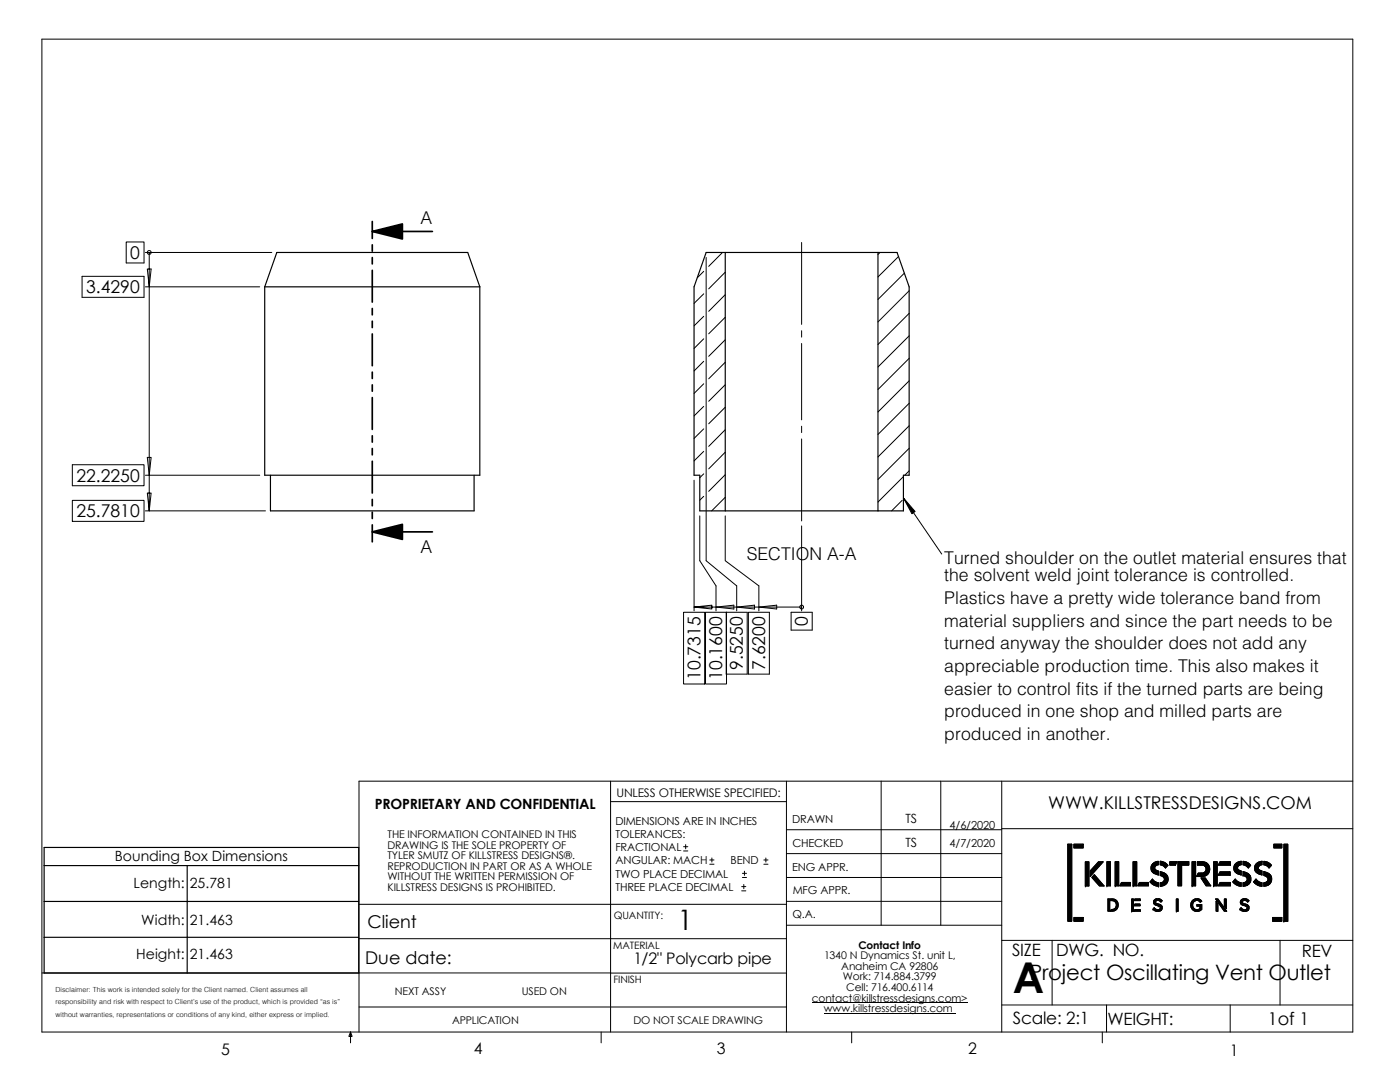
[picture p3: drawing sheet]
<svg xmlns="http://www.w3.org/2000/svg" width="279mm" height="216mm" viewBox="0 0 279 216" stroke-linecap="round" stroke-linejoin="round" font-family="sans-serif">
<g fill="none" stroke="#000" stroke-width=".2">
<path d="M8.4 7.8h261.6v198.1h-261.6zM16.4 55.1h12.3v4.2h-12.3zM25.2 48.3h3.5v4.2h-3.5zM29 57.2h22.8M29 50.4h25.3M29.8 50.4h.1M29.8 50.4v6.8l-.4-3.5h.8l-.4 3.5v37.6M140.4 54.1l-1.2 1.3M140.4 58.6l-1.9 1.9M140.9 51.4v60.5l6.1 5v5M144.2 50.4l-2.8 2.7M144.7 54.3l-3.3 3.3"/>
<path d="M144.7 58.8l-3.3 3.3M160 48.4v16.3M175.6 50.4l-.4 .4M179.3 51.2l-4.1 4.1M180.5 54.5l-5.3 5.3M181.4 58l-6.2 6.2M140.4 67.6l-1.9 1.9M140.4 72.1l-1.9 1.9M140.4 76.6l-1.9 1.9M140.4 63.1l-1.9 1.9M144.7 63.3l-3.3 3.3M144.7 67.8l-3.3 3.3"/>
<path d="M144.7 72.3l-3.3 3.3M144.7 76.8l-3.3 3.3M160 66v1.3M160 68.5v15.3M181.4 62.5l-6.2 6.2M181.4 67l-6.2 6.2M181.4 71.5l-6.2 6.2M181.4 76l-6.2 6.2M14.4 92.7h14.3v4.2h-14.3zM14.4 99.8h14.3v4.2h-14.3zM29 94.8h22.8M29.4 91.3h.8l-.4 3.5z"/>
<path d="M29.8 94.8v7.1l-.4-3.5h.8l-.4 3.5M138.5 95.8v26.1M140.4 81.1l-1.9 1.9M140.4 85.6l-1.9 1.9M140.4 90.1l-1.9 1.9M140.4 94.6l-.7 .7M140.4 99l-.7 .8M144.7 81.3l-3.3 3.3M144.7 99.2l-2.7 2.7M144.7 85.7l-3.3 3.4M144.7 90.2l-3.3 3.4M144.7 94.7l-3.3 3.3"/>
<path d="M160 85v1.3M160 87.6v16.3M180 99.8l-2.1 2.1M180.3 99.4l7.6 11.2M180.3 95.1l-5.1 5.1M181.4 80.5l-6.2 6.2M181.4 85l-6.2 6.2M181.4 89.5l-6.2 6.2M181.4 94l-.8 .8M29 101.9h24M139.7 102.9v9l3.2 5v5M144.7 102.9v9l6.7 5v5"/>
<path d="M160 104.9v17M136.4 122.2h4.2v14.3h-4.2zM138.5 121.1l3.6 .4v-.7l-3.6 .3h4.4M142.9 121.1h17.1M142.9 121.1l3.6-.3v.7zM145 122.2v14.3h-4.2v-14.3h8.3v12.3h-4.2v-12.3M147 121.1l3.6-.3v.7zM149.4 122.2h4.1v12.3h-4.1zM151.4 121.1l3.6-.3v.7zM157.9 122.2h4.2v3.5h-4.2zM160 121.1h.1M121.9 155.9v50"/>
<path d="M121.9 160h35.1M157 155.9v50M175.9 155.9v28.7M187.7 155.9v28.7M199.9 155.9v50M270 155.9h-198.4v50M136.4 169.8h.9M136.4 169h.9M136.8 168.5v.9M141.6 172.4h.9M141.6 171.6h.9M142.1 171.2v.8"/>
<path d="M148 177.8h.8M148 176.9h.8M148.2 175.1h.8M148.2 174.3h.8M148.4 176.5v.8M148.6 173.8v.9M152.4 172.4h.9M152.4 171.6h.9M152.8 171.2v.8M157 175.1h42.9M157 179.9h42.9M157 170.3h42.9"/>
<path d="M157 165.6h42.9M199.9 165.4h70.1M213.1 168.4h.8v15.4h-.8zM214.3 168.4h1.9v.8h-1.9zM216.6 172h.7v4.8h-.7zM218.4 174.5l1.9 2.3h-.9l-1.5-1.7zM219.2 172h1l-2.6 2.9v-1.1zM220.9 171.9h.7v4.9h-.7zM221.1 179.4h1.3l.5 .4 .3 .9-.2 .5-.3 .4-.4 .2h-.7l.2-.3 .5-.1 .3-.3 .2-.7-.4-.6-.9-.1v2.1h-.4zM222.5 171.9h.8v4.9h-.8zM223.8 176.1h1.8v.7h-2.1zM225.8 179.4h.4v2.4h-.4z"/>
<path d="M226.1 171.9h.8v4.9h-.8zM226.5 179.4h1.1v.3h-1.3zM227.4 176.1h1.8v.7h-2.1zM230 175.4l.5 .5 .7 .2v.7l-1-.2-.7-.6zM230.1 172.3l.5-.3 .6-.1v.7l-.5 .1-.3 .6 .2 .2 .6 .3v.8l-.9-.4-.5-.5-.1-.8zM230.3 179.6l.7-.3v.4l-.4 .2v.2l.4 .2v.4l-.7-.3-.1-.5zM231.1 179.3l.5 .2 .3 .2-.2 .3-.6-.3zM231.2 176.8h.1M231.5 173.9l1.1 .5 .4 .3 .1 .6v.5l-.3 .5-.5 .4-.6 .1h-.2v-.7l.6-.1 .3-.6-.2-.4-.7-.3zM231.5 171.9l1 .2 .6 .6-.5 .5-.5-.5-.6-.1zM231.5 176.1h.1M233.4 171.9h1.5l-.3 .7h-1.2z"/>
<path d="M234.8 179.4h.3v2.4h-.3zM235.1 171.9h2.2v.7h-1.5v4.2h-.7zM237.9 171.9h.7v4.9h-.7zM238 179.7l.8-.4v.4l-.6 .3-.2 .4 .2 .7 .6 .4v.4l-.7-.2-.4-.6v-.8zM238.9 179.3l.6 .2 .3 .3-.3 .2-.2-.2-.4-.1zM239 171.9h.1M239 171.9l1.5 .1 .7 .6 .2 1.1-.2 .6-.5 .4-.6 .2h-1.3l.3-.7 1.2-.1 .2-.2 .2-.4-.1-.4-.3-.4-1.3-.1zM239.7 175.2h.8l1.1 1.6h-.9zM242.2 171.9h.7v4.9h-.7zM242.6 179.4h.5l1.7 2.4h-.5zM242.7 179.9l.4 .5v1.4h-.4zM243.5 171.9h2.1v.7h-2.5z"/>
<path d="M243.5 176.1h2.1v.7h-2.5zM243.5 173.9h2v.7h-2.4zM244.3 179.4h.4v1.9l-.4-.5zM246.5 175.4h.1M246.5 175.4l.6 .5 .6 .2v.7l-.8-.1-.8-.6-.1-.1zM246.5 172.4l.6-.4 .6-.1v.7l-.5 .1-.2 .4 .1 .4 .6 .3v.8l-.8-.3-.5-.5-.2-.8zM247.7 179.6l.6-.3v.4l-.4 .2v.2l.4 .2v.4l-.7-.4-.1-.3zM248.1 171.9l.8 .2 .7 .6-.5 .5-.5-.5-.5-.1zM248.1 174.7h.1M248.1 173.9l1.1 .5 .4 .8v.6l-.3 .5-.5 .4-.7 .1v-.7l.7-.2 .1-.6-.2-.3-.6-.3zM248.3 179.3h.1M248.5 179.3l.4 .1 .4 .3-.3 .3-.5-.3z"/>
<path d="M250.7 175.4h.1M250.7 175.4l.5 .5 .7 .2v.7l-.9-.1-.7-.6-.1-.1zM250.7 172.4l.5-.4 .7-.1v.7l-.5 .1-.3 .4 .2 .5 .6 .2v.8l-.9-.3-.5-.5-.1-.8zM251.9 171.9h.1M252.2 173.9l1.1 .5 .5 .8-.1 .6-.2 .5-.6 .4-.6 .1-.1-.7 .7-.2 .1-.6-.2-.3-.6-.3zM252.2 171.9l1 .2 .5 .6-.4 .5-.5-.5-.6-.1zM252.2 176.1h.1M254.2 168.4h1.6v.8h-1.6zM256.2 168.4h.8v15.4h-.8zM8.4 194.1h113.5M71.6 187.3h85.4M71.6 180.4h85.4"/>
<path d="M121.9 194.2h35.1M157 184.6h42.9M199.9 187.6h70.1M210 187.6v12.9M214.3 183.1h1.9v.7h-1.9zM226.5 181.5h1.1v.3h-1.3zM226.5 180.4h1v.3h-1.2zM230.1 181.4h.1M230.3 181.1l.7 .4v.4l-.8-.4-.1-.1zM231.1 180.8h.1M231.1 180.4l.6 .2 .2 .4-.1 .6-.6 .3-.1-.4 .4-.2 .1-.3-.5-.2zM238.8 180.5h1v.9l-.5 .4-.4 .1v-.4l.6-.2v-.5h-.7z"/>
<path d="M239.8 181.4v.1M247.4 181.4h.1M247.7 181.1l.6 .4v.4l-.4-.1-.4-.3zM248.5 180.4l.5 .2 .3 .4-.1 .6-.6 .3h-.1v-.4l.4-.2v-.3l-.4-.2zM254 183.1h1.8v.7h-1.8zM255.5 187.6v12.9M70 205.9l.3 .9h-.7zM70 205.9v2.2M71.6 200.9h85.4M120 205.9v2.2M162 200.1h31.1M164.4 202.2h26.3"/>
<path d="M170 205.9v2.2M199.9 200.5h70.1M220 205.9v2.2M220.8 200.5v5.4M245.5 200.5v5.4"/>
<circle cx="29.8" cy="50.4" r=".39"/>
<circle cx="160" cy="121.1" r=".38"/>
</g>
<g fill="#000" stroke="#000" stroke-width=".2">
<path d="M180.3 99.4l2.3 2.7-.6 .4z" fill-rule="evenodd"/>
<path d="M214.3 168.4h1.9v.8h-1.9z" fill-rule="evenodd"/>
<path d="M216.6 172v4.8h.7v-4.8z" fill-rule="evenodd"/>
<path d="M219.2 172h1l-2.6 2.9v-1.1z" fill-rule="evenodd"/>
<path d="M218.4 174.5l1.9 2.3h-.9l-1.5-1.7z" fill-rule="evenodd"/>
<path d="M220.9 171.9v4.9h.7v-4.9z" fill-rule="evenodd"/>
<path d="M221.1 179.4l1.4 .1 .3 .2 .3 .6v.6l-.2 .5-.6 .4h-.7l.2-.3 .5-.1 .4-.3 .1-.7-.2-.4a1.1 1.1 0 0 0-1.1-.3v2.1h-.4z" fill-rule="evenodd"/>
<path d="M222.5 171.9v4.9h.8v-4.9z" fill-rule="evenodd"/>
<path d="M223.8 176.1h1.8v.7h-2.1z" fill-rule="evenodd"/>
<path d="M225.8 179.4v2.4h.4v-2.4z" fill-rule="evenodd"/>
<path d="M226.1 171.9v4.9h.8v-4.9z" fill-rule="evenodd"/>
<path d="M226.5 179.4h1.1v.3h-1.3z" fill-rule="evenodd"/>
<path d="M227.4 176.1h1.8v.7h-2.1z" fill-rule="evenodd"/>
<path d="M230.1 172.3l.5-.3 .6-.1v.7l-.5 .2-.3 .4 .2 .3 .6 .3v.8l-1-.4-.4-.5-.1-.8z" fill-rule="evenodd"/>
<path d="M230 175.4l.5 .5 .7 .2v.7a2.2 2.2 0 0 1-1.7-.8z" fill-rule="evenodd"/>
<path d="M231.5 173.9l1 .4a1.25 1.25 0 0 1 .6 1l-.1 .7-.3 .4-1.2 .4v-.7l.6-.1 .3-.5-.2-.5-.7-.3z" fill-rule="evenodd"/>
<path d="M231.1 179.3l.5 .2 .3 .2-.2 .3-.6-.3z" fill-rule="evenodd"/>
<path d="M231.5 171.9l1 .3a.49 .49 0 0 1 .5 .5 .49 .49 0 0 1-.5 .4l-.4-.4-.6-.1z" fill-rule="evenodd"/>
<path d="M233.4 171.9h1.5l-.3 .7h-1.2z" fill-rule="evenodd"/>
<path d="M234.8 179.4v2.4h.3v-2.4z" fill-rule="evenodd"/>
<path d="M235.1 171.9h2.2v.7h-1.5v4.2h-.7z" fill-rule="evenodd"/>
<path d="M237.9 171.9v4.9h.7v-4.9z" fill-rule="evenodd"/>
<path d="M239 171.9l1.4 .1 .5 .2 .4 .5 .1 .6v.6l-.7 .8-.6 .2h-1.3l.3-.7 1.2-.1 .3-.2 .1-.4-.1-.5-.4-.3-1.2-.1z" fill-rule="evenodd"/>
<path d="M238.9 179.3l.6 .2 .3 .3-.3 .2-.6-.3z" fill-rule="evenodd"/>
<path d="M239.7 175.2h.8l1.1 1.6h-.9z" fill-rule="evenodd"/>
<path d="M242.2 171.9v4.9h.7v-4.9z" fill-rule="evenodd"/>
<path d="M243.5 171.9h2.1v.7h-2.5z" fill-rule="evenodd"/>
<path d="M243.5 176.1h2.1v.7h-2.5z" fill-rule="evenodd"/>
<path d="M243.5 173.9h2v.7h-2.4z" fill-rule="evenodd"/>
<path d="M246.7 172.3l1-.4v.7l-.5 .1-.2 .4 .1 .4 .6 .3v.8l-.8-.3-.5-.4a1.27 1.27 0 0 1 0-1.3z" fill-rule="evenodd"/>
<path d="M246.5 175.4l.6 .5 .6 .2-.1 .7a2.21 2.21 0 0 1-1.5-.8z" fill-rule="evenodd"/>
<path d="M248.1 173.9l1.2 .6 .3 .5v.4l-.1 .6-.3 .4-.5 .3-.6 .1v-.7l.6-.1 .2-.4-.1-.5-.3-.3a.44 .44 0 0 1-.4-.6z" fill-rule="evenodd"/>
<path d="M248.5 179.3l.5 .2 .3 .2-.3 .3-.5-.3z" fill-rule="evenodd"/>
<path d="M248.1 171.9l.9 .2 .6 .6-.5 .5-.3-.4-.7-.2z" fill-rule="evenodd"/>
<path d="M250.7 172.3l.5-.3 .7-.1v.7l-.5 .1-.3 .4 .2 .4 .6 .3v.8l-.9-.3-.5-.5-.1-.8z" fill-rule="evenodd"/>
<path d="M250.7 175.4l.5 .5 .7 .2-.1 .7a2.21 2.21 0 0 1-1.6-.8z" fill-rule="evenodd"/>
<path d="M252.2 173.9l1.1 .5 .5 .8v.5l-.3 .6-.5 .4-.7 .1-.1-.7 .7-.2 .1-.6-.2-.3-.6-.3z" fill-rule="evenodd"/>
<path d="M252.2 171.9l1 .2 .5 .6-.4 .5-.4-.4-.7-.2z" fill-rule="evenodd"/>
<path d="M254.2 168.4h1.6v.8h-1.6z" fill-rule="evenodd"/>
<path d="M256.2 168.4v15.4h.8v-15.4z" fill-rule="evenodd"/>
<path d="M213.1 168.4v15.4h.8v-15.4z" fill-rule="evenodd"/>
<path d="M214.3 183.1h1.9v.7h-1.9z" fill-rule="evenodd"/>
<path d="M226.5 181.5h1.1v.3h-1.3z" fill-rule="evenodd"/>
<path d="M226.5 180.4h1v.3h-1.2z" fill-rule="evenodd"/>
<path d="M230.5 179.5l.5-.2v.4l-.4 .2v.2l.4 .2v.4l-.6-.2-.2-.3v-.4z" fill-rule="evenodd"/>
<path d="M230.3 181.1l.7 .4v.4l-.6-.2-.3-.3z" fill-rule="evenodd"/>
<path d="M231.1 180.4l.5 .2 .3 .4v.5l-.7 .4-.1-.4 .4-.2 .1-.3-.5-.2z" fill-rule="evenodd"/>
<path d="M238 179.7l.8-.4v.4l-.6 .3-.2 .5 .1 .6 .7 .4v.4l-.8-.4-.3-.5v-.8z" fill-rule="evenodd"/>
<path d="M238.8 180.5h1v.9l-.3 .3-.6 .2v-.4l.5-.2 .1-.2v-.3h-.7z" fill-rule="evenodd"/>
<path d="M242.7 179.9l.4 .5v1.4h-.4z" fill-rule="evenodd"/>
<path d="M242.6 179.4h.5l1.7 2.4h-.5z" fill-rule="evenodd"/>
<path d="M244.3 179.4h.4v1.9l-.4-.5z" fill-rule="evenodd"/>
<path d="M247.7 179.6l.6-.3v.4l-.4 .2v.2l.4 .2v.4l-.7-.4-.1-.3z" fill-rule="evenodd"/>
<path d="M247.7 181.1l.6 .4v.4l-.4-.1-.4-.3z" fill-rule="evenodd"/>
<path d="M248.5 180.4l.5 .2 .3 .4-.1 .6-.6 .3h-.1v-.4l.3-.1 .1-.3-.4-.3z" fill-rule="evenodd"/>
<path d="M254 183.1h1.8v.7h-1.8z" fill-rule="evenodd"/>
</g>
<g fill="none" stroke="#000" stroke-width=".23">
<path d="M52.8 57.2h43M52.8 57.2l2.4-6.8h38.1l2.5 6.8M52.8 57.2v37.6h43v-37.6M144.7 50.4h-3.8l-2.4 6.8v37.6h1.2v7.1h5M175.2 50.4h-30.5v51.5M175.2 50.4h3.8l2.4 6.8v37.6h-1.1v7.1h-5.1M175.2 50.4v51.5M54 94.8v7.1h40.6v-7.1M144.7 101.9h30.5M8.8 169.1h62.8v25.1h-62.8zM8.8 179.9h62.8M8.8 172.7h62.8"/>
<path d="M37.4 172.7v21.5M8.8 187h62.8"/>
</g>
<path d="M74.3 46.2l6-1.5v3zM74.3 106.1l6-1.5v3z" fill="#000" stroke="#000" stroke-width=".34"/>
<g fill="none" stroke="#000" stroke-width=".34">
<path d="M74.3 44.2v3.4M74.3 48.9v1.2M74.3 51.4v1.3M74.3 53.9v6.4M74.3 46.2h12M74.3 61.6v1.2M74.3 64.1v1.3M74.3 66.6v6.4M74.3 74.3v1.2M74.3 76.8v1.3M74.3 79.3v6.4M74.3 87v1.2"/>
<path d="M74.3 89.5v1.3M74.3 92v6.4M74.3 99.7v1.2M74.3 102.2v1.3M74.3 104.7v3.4M74.3 106.1h12"/>
</g>
<text font-size="8.5" x="202.2" y="198.2">A</text>
<text font-size="5.6" x="135.2" y="185.5">1</text>
<text font-size="4.2" x="205.5" y="195.6">Project Oscillating Vent Outlet</text>
<g font-size="3.5">
<text x="83.9" y="44.8">A</text>
<text x="26" y="51.7">0</text>
<text x="17.2" y="58.5">3.4290</text>
<text x="15.2" y="96.1">22.2250</text>
<text x="15.2" y="103.3">25.7810</text>
<text x="83.9" y="110.3">A</text>
<text x="149" y="111.7">SECTION A-A</text>
<text x="188.4" y="112.5">Turned shoulder on the outlet material ensures that</text>
<text x="188.4" y="116">the solvent weld joint tolerance is controlled.</text>
<text x="161.2" y="124.9" transform="rotate(-90 161.2 124.9)">0</text>
<text x="188.4" y="120.5">Plastics have a pretty wide tolerance band from</text>
<text x="188.4" y="125">material suppliers and since the part needs to be</text>
<text x="188.4" y="129.6">turned anyway the shoulder does not add any</text>
<text x="139.8" y="135.7" transform="rotate(-90 139.8 135.7)">10.7315</text>
<text x="144.1" y="135.7" transform="rotate(-90 144.1 135.7)">10.1600</text>
<text x="148.3" y="133.7" transform="rotate(-90 148.3 133.7)">9.5250</text>
<text x="152.7" y="133.7" transform="rotate(-90 152.7 133.7)">7.6200</text>
<text x="188.4" y="134.1">appreciable production time. This also makes it</text>
<text x="188.4" y="138.6">easier to control fits if the turned parts are being</text>
<text x="188.4" y="143.2">produced in one shop and milled parts are</text>
<text x="188.4" y="147.7">produced in another.</text>
<text x="209.2" y="161.5">WWW.KILLSTRESSDESIGNS.COM</text>
<text x="73.3" y="185.1">Client</text>
<text x="72.9" y="192.3">Due date:</text>
<text x="253" y="204.5">1of 1</text>
</g>
<g font-size="3.4">
<text x="202" y="190.8">SIZE</text>
<text x="210.8" y="190.8">DWG. NO.</text>
<text x="259.8" y="190.9">REV</text>
<text x="202.1" y="204.4">Scale: 2:1</text>
<text x="221" y="204.5">WEIGHT:</text>
</g>
<g font-size="3.2">
<text x="126.4" y="192.4">1/2&quot; Polycarb pipe</text>
<text x="44.2" y="210.4">5</text>
<text x="94.6" y="210.3">4</text>
<text x="143" y="210.4">3</text>
<text x="193.2" y="210.4">2</text>
<text x="245.4" y="210.7">1</text>
</g>
<g font-size="2.8">
<text x="74.8" y="161.5">PROPRIETARY AND CONFIDENTIAL</text>
<text x="22.9" y="171.7">Bounding Box Dimensions</text>
<text x="26.6" y="177.1">Length: 25.781</text>
<text x="28.2" y="184.5">Width: 21.463</text>
<text x="27.2" y="191.4">Height: 21.463</text>
</g>
<g font-size="2.5">
<text x="180.7" y="164.2">TS</text>
<text x="180.7" y="169.1">TS</text>
</g>
<text font-size="2.4" x="123" y="158.9">UNLESS OTHERWISE SPECIFIED:</text>
<g font-size="2.2">
<text x="122.8" y="164.5">DIMENSIONS ARE IN INCHES</text>
<text x="122.8" y="167.2">TOLERANCES:</text>
<text x="158.1" y="164.2">DRAWN</text>
<text x="189.5" y="165.5">4/6/2020</text>
<text x="122.8" y="169.8">FRACTIONAL</text>
<text x="122.8" y="172.5">ANGULAR: MACH</text>
<text x="145.8" y="172.5">BEND</text>
<text x="158.1" y="173.7">ENG APPR.</text>
<text x="158.1" y="169.1">CHECKED</text>
<text x="189.5" y="169.1">4/7/2020</text>
<text x="122.8" y="175.1">TWO PLACE DECIMAL</text>
<text x="122.8" y="177.8">THREE PLACE DECIMAL</text>
<text x="158.2" y="178.5">MFG APPR.</text>
<text x="158.2" y="183.2">Q.A.</text>
</g>
<g font-size="2.1">
<text x="77.3" y="167.2">THE INFORMATION CONTAINED IN THIS</text>
<text x="77.3" y="173.6">REPRODUCTION IN PART OR AS A WHOLE</text>
<text x="77.3" y="169.3">DRAWING IS THE SOLE PROPERTY OF</text>
<text x="77.3" y="171.4">TYLER SMUTZ OF KILLSTRESS DESIGNS®.</text>
<text x="77.3" y="177.8">KILLSTRESS DESIGNS IS PROHIBITED.</text>
<text x="77.3" y="175.7">WITHOUT THE WRITTEN PERMISSION OF</text>
<text x="164.5" y="191.4">1340 N Dynamics St. unit L,</text>
<text x="171.3" y="189.3">Contact Info</text>
<text x="167.9" y="193.5">Anaheim CA 92806</text>
<text x="168.2" y="195.6">Work: 714.884.3799</text>
<text x="168.9" y="197.7">Cell: 716.400.6114</text>
<text x="78.8" y="198.5">NEXT ASSY</text>
<text x="104.1" y="198.5">USED ON</text>
<text x="162" y="199.9">contact@killstressdesigns.com&gt;</text>
<text x="164.4" y="202">www.killstressdesigns.com</text>
<text x="90.2" y="204.3">APPLICATION</text>
<text x="126.4" y="204.4">DO NOT SCALE DRAWING</text>
</g>
<g font-size="2">
<text x="122.5" y="183.3">QUANTITY:</text>
<text x="122.4" y="189.4">MATERIAL</text>
<text x="122.4" y="196.2">FINISH</text>
</g>
<g font-size="1.4">
<text x="11.1" y="202.8">without warranties, representations or conditions of any kind, either express or implied.</text>
<text x="11.1" y="198">Disclaimer: This work is intended solely for the Client named. Client assumes all</text>
<text x="11.1" y="200.4">responsibility and risk with respect to Client’s use of the product, which is provided “as is”</text>
</g>
</svg>
